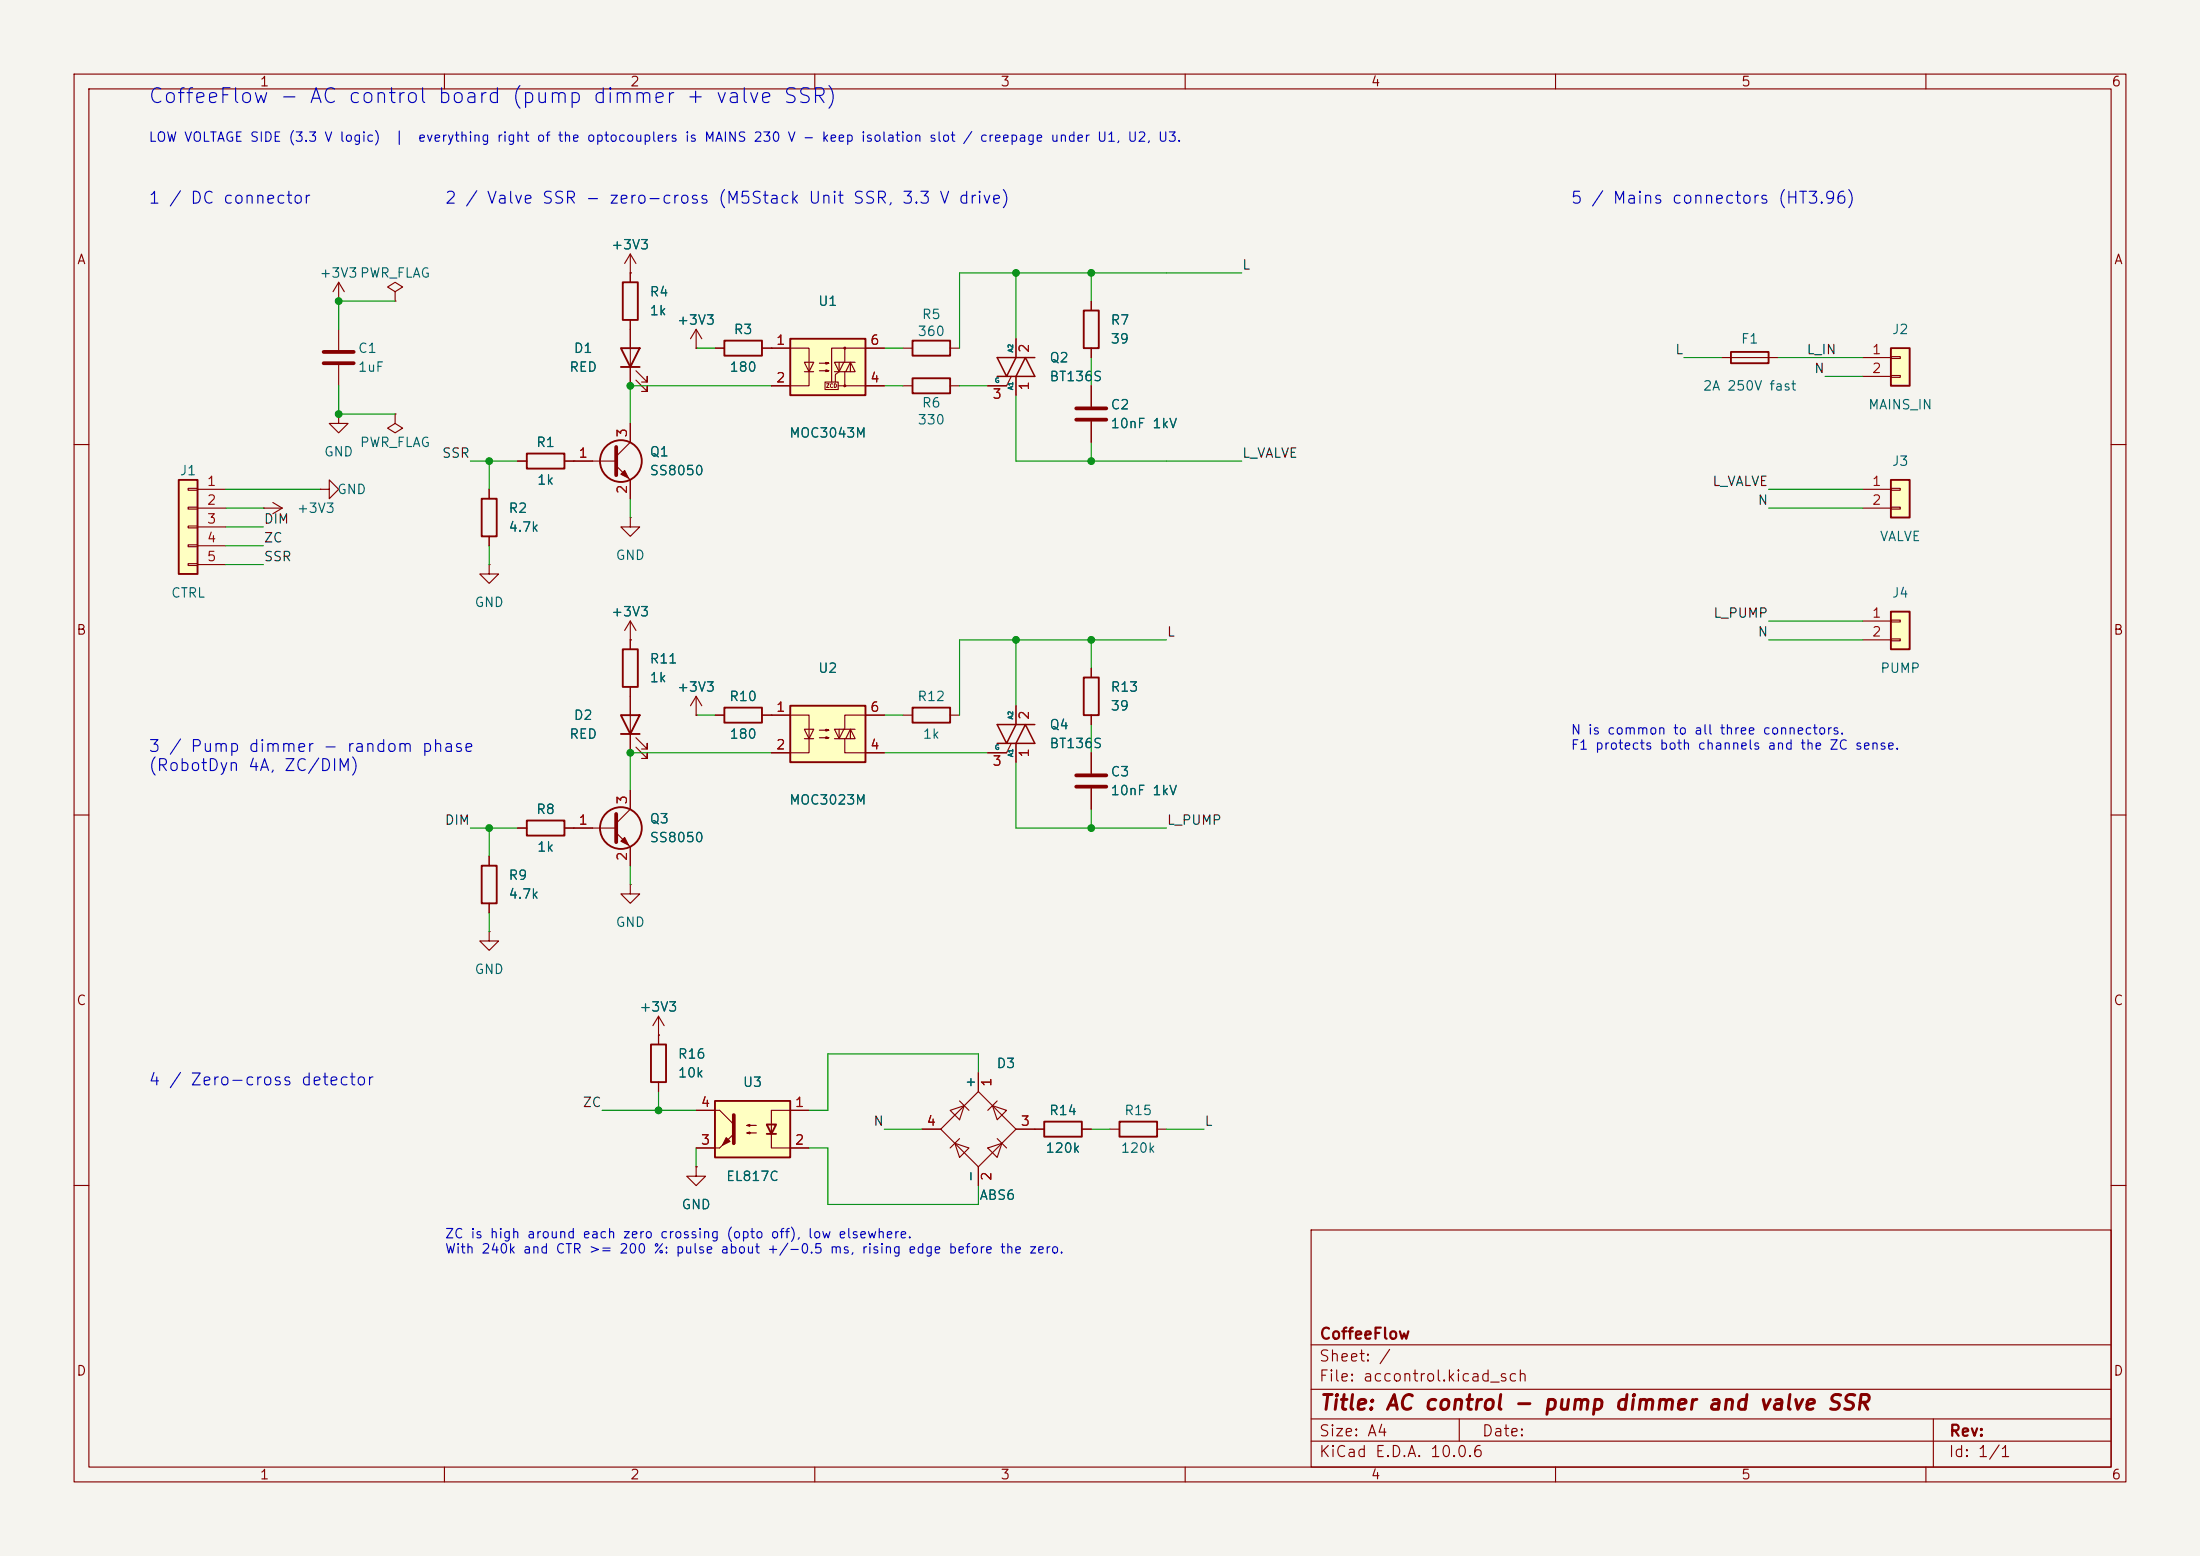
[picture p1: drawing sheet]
<svg xmlns="http://www.w3.org/2000/svg" width="297mm" height="210mm" viewBox="0 0 297 210" stroke-linecap="round" stroke-linejoin="round" font-family="sans-serif">
<path d="M0 0h297v210h-297z" fill="#f5f4ef" stroke="#f5f4ef" stroke-width=".14"/>
<g fill="none" stroke="#840000" stroke-width=".15">
<path d="M10 10h277v190h-277zM12 12h273v186h-273zM60 10v2M110 10v2M160 10v2M210 10v2M260 10v2M45.7 38.1l-.7 1.3M45.7 38.1l.8 1.3M45.7 38.1v2.5M53.3 39.4l1.1-.7-1.1-.6-1 .6 1 .7v1.2M45.7 40.6h.1"/>
<path d="M45.7 44.5v2.7M45.7 49.3v2.8M53.3 40.6h.1M53.3 55.9v1.3l1.1 .6-1.1 .6-1-.6 1-.6M53.3 55.9h.1M96.5 47h1.3M102.9 47h1.2M147.3 40.6v1.3M147.3 47v1.3M232.4 48.3h7.6M10 60h2M285 60h2"/>
<path d="M121.9 96.5h1.3M128.3 96.5h1.2M137.2 95.3v2.5M147.3 90.2v1.2M147.3 96.5v1.3M10 110h2M136.5 100.3l-.6 1.3h-2.6M137.2 100.3v2.6M285 110h2M10 160h2M177 166h108v32h-108zM285 160h2"/>
<path d="M60 198v2M110 198v2M160 198v2M177 194.5h108M177 191.5h108M177 187.5h108M177 181.5h108M197 191.5v3M210 198v2M260 198v2M261 191.5v6.5"/>
</g>
<path d="M97.8 46h5.1v2h-5.1zM146.3 41.9h2v5.1h-2zM233.7 47.5h5.1v1.5h-5.1zM123.2 95.5h5.1v2h-5.1zM146.3 91.4h2v5.1h-2z" fill="none" stroke="#840000" stroke-width=".25"/>
<path d="M137.2 97.8l-1.3 2.5-1.3-2.5h5.1M134.6 100.3h5.1l-1.3-2.5-1.2 2.5" fill="none" stroke="#840000" stroke-width=".2"/>
<path d="M43.7 47.5h4.1M43.7 49h4.1" fill="none" stroke="#840000" stroke-width=".51"/>
<path d="M106.7 95.3h10.1v7.6h-10.1z" fill="#ffffc2"/>
<g fill="none" stroke="#840000" stroke-width=".25">
<path d="M106.7 95.3h10.1v7.6h-10.1z"/>
<circle cx="83.8" cy="62.2" r="2.82"/>
</g>
<g fill="none" stroke="#840000" stroke-width=".15">
<path d="M85.1 57.2v2.5l-1.9 1.9M77.5 62.2h5.7M83.2 62.9l1.9 1.9v2.5M85.1 69.9v1.2h1.3l-1.3 1.3-1.3-1.3h1.3M85.1 69.9h.1M104.1 96.5h5.1v5.1h-5.1M108.6 98.4h1.3l-.7 1.3zM108.6 99.7h1.3M110.6 98.6h1.3l-.4 .1v-.3l.4 .2M110.6 99.6h1.3l-.4 .1v-.3l.4 .2M112.6 99.7h2.8l-.6-1.3-.6 1.3M113.3 98.4v1.3"/>
<path d="M113.9 98.4l-.6 1.3-.7-1.3h2.8M114 99.7v1.9h5.4M114.8 98.4v1.3M119.4 96.5h-5.4v1.9M94 157.5v1.3h1.2l-1.2 1.2-1.3-1.2h1.3M94 157.5h.1M124.5 152.4h2.5M127 152.4l5.1-5.1 5.1 5.1-5.1 5.1zM128.3 149.9l1.9-.7-.7 1.9zM128.9 154.3l1.9 .6-1.3 1.3zM129.5 153.7l-1.2 1.2M129.5 148.6l1.3 1.3"/>
<path d="M132.1 144.8v2.5M132.1 157.5v2.5M133.3 154.9l2-.6-.7 1.9zM134 149.2l1.9 .7-1.3 1.2zM134.6 153.7l1.3 1.2M134.6 148.6l-1.3 1.3M137.2 152.4h2.5"/>
</g>
<path d="M83.2 60.3v3.8" fill="none" stroke="#840000" stroke-width=".51"/>
<path d="M83.8 64l.5-.5 .5 1z" fill="#840000" stroke="#840000" stroke-width=".15"/>
<path d="M96.5 148.6h10.2v7.6h-10.2z" fill="#ffffc2"/>
<path d="M84.1 38.1h2v5.1h-2zM83.8 47h2.6l-1.3 2.5zM83.8 49.5h2.6M84.1 87.6h2v5.1h-2zM97.8 95.5h5.1v2h-5.1zM87.9 141h2v5.1h-2zM96.5 148.6h10.2v7.6h-10.2zM103.5 151.8h1.3l-.7 1.2zM103.5 153h1.3M141 151.4h5v2h-5zM151.1 151.4h5.1v2h-5.1z" fill="none" stroke="#840000" stroke-width=".25"/>
<g fill="none" stroke="#840000" stroke-width=".15">
<path d="M85.1 36.8h.1M85.1 34.3v3.8M85.1 34.3l-.8 1.3M85.1 34.3l.8 1.3M45.7 55.9v1.3h1.3l-1.3 1.2-1.3-1.2h1.3M45.7 55.9h.1M85.1 43.2v8.9M85.9 51.3l1.5 1.5v-.7v.7h-.8M85.9 50l1.5 1.6v-.8v.8h-.8M94 47h.1M94 44.5l-.8 1.2M94 44.5l.7 1.2"/>
<path d="M94 44.5v2.5M35.6 68.6h.1M35.6 68.6h2.5M36.8 67.8l1.3 .8M38.1 68.6l-1.3 .7M43.2 66h1.2v-1.2l1.3 1.2-1.3 1.3v-1.3M43.2 66h.1M85.1 86.4h.1M85.1 83.8v3.8M85.1 92.7v1.3M85.1 83.8l-.8 1.3M85.1 83.8l.8 1.3"/>
<path d="M96.5 96.5h1.3M102.9 96.5h1.2M88.9 139.7h.1M88.9 137.2l-.8 1.2M88.9 137.2l.8 1.2M88.9 137.2v3.8M88.9 146.1v1.2M94 149.9h3.2l1.9 1.9M94 154.9h3.2M100.8 151.9l.4-.1v.2l-.4-.1h1.3M100.8 152.9l.4-.1v.2l-.4-.1h1.3M109.2 149.9h-5.1v5h5.1"/>
<path d="M139.7 152.4h1.3M146 152.4h1.3M149.9 152.4h1.2M156.2 152.4h1.3"/>
</g>
<path d="M99.1 150.5v3.8" fill="none" stroke="#840000" stroke-width=".51"/>
<g fill="#840000" stroke="#840000" stroke-width=".15">
<path d="M98 153.5l.6 .6-1.1 .5z"/>
<path d="M97.2 154.9l1.9-1.9z"/>
</g>
<path d="M24.1 64.8h2.6v12.7h-2.6z" fill="#ffffc2"/>
<g fill="none" stroke="#840000" stroke-width=".25">
<path d="M24.1 64.8h2.6v12.7h-2.6zM65 67.3h2.1v5.1h-2.1zM71.1 61.2h5.1v2h-5.1zM83.8 96.5h2.6l-1.3 2.6zM83.8 99.1h2.6M65 116.8h2.1v5.1h-2.1zM71.1 110.7h5.1v2.1h-5.1z"/>
<circle cx="83.8" cy="111.8" r="2.82"/>
</g>
<g fill="none" stroke="#840000" stroke-width=".15">
<path d="M25.4 65.9h1.3v.3h-1.3zM25.4 68.5h1.3v.2h-1.3zM25.4 71h1.3v.2h-1.3zM25.4 73.5h1.3v.3h-1.3zM25.4 76.1h1.3v.2h-1.3zM26.7 66h3.8M26.7 68.6h3.8M26.7 71.1h3.8M26.7 73.7h3.8M26.7 76.2h3.8M66 76.2v1.3h1.3l-1.3 1.2-1.2-1.2h1.2M66 76.2h.1"/>
<path d="M66 66v1.3M66 72.4v1.3M69.8 62.2h1.3M76.2 62.2h1.3M85.1 94v7.6M85.9 99.6l1.5 1.5v-.8v.8h-.8M94 96.5h.1M94 94l-.8 1.3M94 94l.7 1.3M94 94v2.5M66 115.6v1.2M69.8 111.8h1.3"/>
<path d="M76.2 111.8h7M83.2 112.4l1.9 1.9v2.5M85.1 119.4v1.3h1.3l-1.3 1.2-1.3-1.2h1.3M85.1 119.4h.1M85.1 106.7v2.5l-1.9 1.9M85.9 100.8l1.5 1.6v-.8v.8h-.8M66 125.7v1.3h1.3l-1.3 1.3-1.2-1.3h1.2M66 125.7h.1M66 121.9v1.3"/>
</g>
<path d="M83.2 109.9v3.8" fill="none" stroke="#840000" stroke-width=".51"/>
<path d="M84.3 113l.5 1-1-.5z" fill="#840000" stroke="#840000" stroke-width=".15"/>
<path d="M106.7 45.7h10.1v7.6h-10.1z" fill="#ffffc2"/>
<g fill="none" stroke="#840000" stroke-width=".15">
<path d="M104.1 47h5.1v5.1h-5.1M108.6 48.9h1.3l-.7 1.3zM108.6 50.2h1.3M110.6 49h1.3l-.4 .1v-.2l.4 .1M110.6 50h1.3l-.4 .2v-.3l.4 .1M111.4 51.6h1.8v1h-1.8zM112.6 50.2h2.8l-.6-1.3-.6 1.3M113.2 52.1h.8M113.3 48.9v1.3l-.5 .3v1.1M113.9 48.9l-.6 1.3-.7-1.3h2.8M114 47h-1.7v4.6M114 50.2v1.9h5.4"/>
<path d="M114.8 48.9v1.3M119.4 47h-5.4v1.9M121.9 52.1h1.3M121.9 47h1.3M128.3 52.1h1.2M128.3 47h1.2M136.5 50.8l-.6 1.3h-2.6M137.2 45.7v2.6M137.2 50.8v2.5M147.3 52.1v2.8M147.3 56.9v2.8M147.3 101.6v2.8"/>
<path d="M147.3 106.4v2.8"/>
<circle cx="114" cy="52.1" r=".13"/>
<circle cx="114" cy="47" r=".13"/>
</g>
<path d="M106.7 45.7h10.1v7.6h-10.1zM123.2 51.1h5.1v2h-5.1zM123.2 46h5.1v2h-5.1z" fill="none" stroke="#840000" stroke-width=".25"/>
<path d="M134.6 50.8h5.1l-1.3-2.5-1.2 2.5M137.2 48.3l-1.3 2.5-1.3-2.5h5.1" fill="none" stroke="#840000" stroke-width=".2"/>
<path d="M145.3 55.1h4.1M145.3 56.6h4.1M145.3 104.6h4.1M145.3 106.2h4.1" fill="none" stroke="#840000" stroke-width=".51"/>
<path d="M255.3 47h2.5v5.1h-2.5z" fill="#ffffc2"/>
<path d="M255.3 47h2.5v5.1h-2.5z" fill="none" stroke="#840000" stroke-width=".25"/>
<path d="M251.5 48.3h3.8M251.5 50.8h3.8M255.3 48.1h1.2v.3h-1.2zM255.3 50.7h1.2v.2h-1.2z" fill="none" stroke="#840000" stroke-width=".15"/>
<path d="M255.3 82.6h2.5v5h-2.5z" fill="#ffffc2"/>
<path d="M255.3 82.6h2.5v5h-2.5z" fill="none" stroke="#840000" stroke-width=".25"/>
<path d="M251.5 83.8h3.8M251.5 86.4h3.8M255.3 83.7h1.2v.2h-1.2zM255.3 86.2h1.2v.3h-1.2z" fill="none" stroke="#840000" stroke-width=".15"/>
<path d="M255.3 64.8h2.5v5.1h-2.5z" fill="#ffffc2"/>
<path d="M255.3 64.8h2.5v5.1h-2.5z" fill="none" stroke="#840000" stroke-width=".25"/>
<g fill="none" stroke="#840000" stroke-width=".15">
<path d="M85.1 36.8h.1M85.1 36.8v1.3M85.1 43.2v3.8M85.1 49.5v2.6M85.1 57.2v2.5M94 47h.1M96.5 47h1.3M102.9 47h3.8M104.1 52.1h2.6M116.8 52.1h2.6M116.8 47h2.6M133.3 52.1h2.6"/>
<path d="M137.2 45.7v2.6M137.2 50.8v2.5M147.3 40.6v1.3M147.3 47v1.3M147.3 52.1v2.8M147.3 56.9v2.8M66 66v1.3M66 72.4v1.3M69.8 62.2h1.3M76.2 62.2h3.8M85.1 64.8v2.5M251.5 66h3.8"/>
<path d="M251.5 68.6h3.8M255.3 65.9h1.2v.3h-1.2zM255.3 68.5h1.2v.2h-1.2zM85.1 86.4h.1M85.1 86.4v1.2M85.1 92.7v3.8M85.1 99.1v2.5M94 96.5h.1M96.5 96.5h1.3M102.9 96.5h3.8M116.8 96.5h2.6M137.2 95.3v2.5"/>
<path d="M147.3 90.2v1.2M147.3 96.5v1.3M66 115.6v1.2M69.8 111.8h1.3M76.2 111.8h3.8M85.1 106.7v2.5M85.1 114.3v2.5M104.1 101.6h2.6M116.8 101.6h2.6M133.3 101.6h2.6M137.2 100.3v2.6M147.3 101.6v2.8"/>
<path d="M147.3 106.4v2.8M66 121.9v1.3M88.9 139.7h.1M88.9 139.7v1.3M88.9 146.1v1.2M94 157.5h.1M94 149.9h2.5M94 154.9h2.5M106.7 149.9h2.5M106.7 154.9h2.5M124.5 152.4h2.5M132.1 144.8v2.5"/>
<path d="M132.1 157.5v2.5M137.2 152.4h3.8M146 152.4h1.3"/>
</g>
<g fill="none" stroke="#009600" stroke-width=".15">
<path d="M137.2 36.8v8.9M147.3 36.8v3.8M167.6 36.8h-38.1v10.2M45.7 52.1v3.8h7.6M53.3 40.6h-7.6v3.9M94 47h2.5M104.1 47h.1M104.1 52.1h-19v5.1M119.4 52.1h2.5M119.4 47h2.5M129.5 52.1h3.8M137.2 53.3v8.9h30.4"/>
<path d="M147.3 48.3v3.8M147.3 59.7v2.5M227.3 48.3h5.1M240 48.3h11.5M246.4 50.8h5.1M30.5 68.6h5.1M30.5 71.1h5.1M30.5 73.7h5.1M30.5 76.2h5.1M30.5 66h12.7M63.5 62.2h6.3M66 62.2v3.8"/>
<path d="M66 73.7v2.5M77.5 62.2h.1M85.1 67.3v2.6M238.8 68.6h12.7M238.8 66h12.7M94 96.5h2.5M104.1 96.5h.1M119.4 96.5h2.5M137.2 86.4v8.9M147.3 86.4v3.8M147.3 97.8v3.8M157.5 86.4h-28v10.1"/>
<path d="M238.8 83.8h12.7M238.8 86.4h12.7M63.5 111.8h6.3M66 111.8v3.8M77.5 111.8h.1M85.1 116.8v2.6M104.1 101.6h-19v5.1M119.4 101.6h13.9M137.2 102.9v8.9h20.3M147.3 109.2v2.6M66 123.2v2.5M81.3 149.9h12.7"/>
<path d="M88.9 147.3v2.6M94 154.9v2.6M109.2 154.9h2.6v7.7h20.3v-2.6M119.4 152.4h5.1M132.1 144.8v-2.6h-20.3v7.7h-2.6M147.3 152.4h2.6M157.5 152.4h5.1"/>
</g>
<g fill="#009600" stroke="#009600" stroke-width=".14">
<circle cx="45.7" cy="40.6" r=".46"/>
<circle cx="85.1" cy="52.1" r=".46"/>
<circle cx="45.7" cy="55.9" r=".46"/>
<circle cx="66" cy="62.2" r=".46"/>
<circle cx="147.3" cy="62.2" r=".46"/>
<circle cx="147.3" cy="36.8" r=".46"/>
<circle cx="137.2" cy="36.8" r=".46"/>
<circle cx="66" cy="111.8" r=".46"/>
<circle cx="85.1" cy="101.6" r=".46"/>
<circle cx="88.9" cy="149.9" r=".46"/>
<circle cx="137.2" cy="86.4" r=".46"/>
<circle cx="147.3" cy="86.4" r=".46"/>
<circle cx="147.3" cy="111.8" r=".46"/>
</g>
<text font-size="2" fill="#0000c2" x="19.9" y="14.4">CoffeeFlow - AC control board (pump dimmer + valve SSR)</text>
<text font-size="2" fill="#840000" x="178" y="190.8">Title: AC control - pump dimmer and valve SSR</text>
<g font-size="1.6" fill="#0000c2">
<text x="19.9" y="27.9">1 / DC connector</text>
<text x="59.9" y="27.9">2 / Valve SSR - zero-cross (M5Stack Unit SSR, 3.3 V drive)</text>
<text x="211.9" y="27.9">5 / Mains connectors (HT3.96)</text>
<text x="19.9" y="101.9">3 / Pump dimmer - random phase</text>
<text x="19.9" y="104.5">(RobotDyn 4A, ZC/DIM)</text>
<text x="19.9" y="146.9">4 / Zero-cross detector</text>
</g>
<g font-size="1.5" fill="#840000">
<text x="178" y="184.1">Sheet: /</text>
<text x="178" y="181.1">CoffeeFlow</text>
<text x="178" y="186.8">File: accontrol.kicad_sch</text>
<text x="178" y="197">KiCad E.D.A. 10.0.6</text>
<text x="178" y="194.2">Size: A4</text>
<text x="200" y="194.2">Date:</text>
<text x="263" y="197">Id: 1/1</text>
<text x="263" y="194.2">Rev:</text>
</g>
<g font-size="1.3" fill="#840000">
<text x="35" y="12">1</text>
<text x="85" y="12">2</text>
<text x="135" y="12">3</text>
<text x="185" y="12">4</text>
<text x="235" y="12">5</text>
<text x="285" y="12">6</text>
<text x="10.3" y="36">A</text>
<text x="285.3" y="36">A</text>
<text x="10.2" y="86">B</text>
<text x="285.2" y="86">B</text>
<text x="10.2" y="136">C</text>
<text x="285.2" y="136">C</text>
<text x="10.2" y="186">D</text>
<text x="285.2" y="186">D</text>
<text x="35" y="200">1</text>
<text x="85" y="200">2</text>
<text x="135" y="200">3</text>
<text x="185" y="200">4</text>
<text x="235" y="200">5</text>
<text x="285" y="200">6</text>
</g>
<g font-size="1.3" fill="#0000c2">
<text x="20" y="19.5">LOW VOLTAGE SIDE (3.3 V logic)</text>
<text x="53.2" y="19.5">|</text>
<text x="56.3" y="19.5">everything right of the optocouplers is MAINS 230 V - keep isolation slot / creepage under U1, U2, U3.</text>
<text x="212" y="99.5">N is common to all three connectors.</text>
<text x="212" y="101.5">F1 protects both channels and the ZC sense.</text>
<text x="60" y="167.5">ZC is high around each zero crossing (opto off), low elsewhere.</text>
<text x="60" y="169.5">With 240k and CTR &gt;= 200 %: pulse about +/-0.5 ms, rising edge before the zero.</text>
</g>
<g font-size="1.3" fill="#006464">
<text x="82.4" y="34">+3V3</text>
<text x="43.1" y="37.8">+3V3PWR_FLAG</text>
<text x="87.6" y="40.3">R4</text>
<text x="110.4" y="41.6">U1</text>
<text x="48.2" y="48">C1</text>
<text x="77.4" y="48">D1</text>
<text x="87.6" y="42.9">1k</text>
<text x="91.3" y="44.1">+3V3</text>
<text x="99" y="45.4">R3</text>
<text x="123.8" y="45.7">360</text>
<text x="124.4" y="43.4">R5</text>
<text x="149.8" y="44.1">R7</text>
<text x="149.8" y="46.7">39</text>
<text x="234.9" y="46.7">F1</text>
<text x="255.3" y="45.4">J2</text>
<text x="48.2" y="50.5">1uF</text>
<text x="76.8" y="50.5">RED</text>
<text x="98.4" y="50.5">180</text>
<text x="141.6" y="49.2">Q2</text>
<text x="141.6" y="51.8">BT136S</text>
<text x="229.8" y="53">2A 250V fast</text>
<text x="106.5" y="59.4">MOC3043M</text>
<text x="123.8" y="57.6">330</text>
<text x="124.4" y="55.3">R6</text>
<text x="149.8" y="55.6">C2</text>
<text x="149.8" y="58.1">10nF 1kV</text>
<text x="252.1" y="55.6">MAINS_IN</text>
<text x="24.2" y="64.5">J1</text>
<text x="43.7" y="61.9">GND</text>
<text x="48.5" y="60.7">PWR_FLAG</text>
<text x="72.3" y="60.7">R1</text>
<text x="72.4" y="65.7">1k</text>
<text x="87.6" y="61.9">Q1</text>
<text x="87.6" y="64.5">SS8050</text>
<text x="255.3" y="63.2">J3</text>
<text x="40" y="69.5">+3V3</text>
<text x="45.4" y="67">GND</text>
<text x="68.6" y="69.5">R2</text>
<text x="68.6" y="72.1">4.7k</text>
<text x="83" y="75.9">GND</text>
<text x="253.7" y="73.4">VALVE</text>
<text x="23" y="81">CTRL</text>
<text x="64" y="82.2">GND</text>
<text x="82.4" y="83.5">+3V3</text>
<text x="255.3" y="81">J4</text>
<text x="87.6" y="89.9">R11</text>
<text x="87.6" y="92.4">1k</text>
<text x="91.3" y="93.7">+3V3</text>
<text x="98.4" y="94.9">R10</text>
<text x="110.4" y="91.1">U2</text>
<text x="123.8" y="94.9">R12</text>
<text x="149.8" y="93.7">R13</text>
<text x="253.8" y="91.1">PUMP</text>
<text x="76.8" y="100">RED</text>
<text x="77.4" y="97.5">D2</text>
<text x="98.4" y="100">180</text>
<text x="124.5" y="100">1k</text>
<text x="141.6" y="98.8">Q4</text>
<text x="141.6" y="101.3">BT136S</text>
<text x="149.8" y="96.2">39</text>
<text x="149.8" y="105.1">C3</text>
<text x="149.8" y="107.6">10nF 1kV</text>
<text x="72.3" y="110.2">R8</text>
<text x="87.6" y="111.5">Q3</text>
<text x="87.6" y="114">SS8050</text>
<text x="106.5" y="108.9">MOC3023M</text>
<text x="68.6" y="119.1">R9</text>
<text x="72.4" y="115.3">1k</text>
<text x="68.6" y="121.6">4.7k</text>
<text x="83" y="125.4">GND</text>
<text x="64" y="131.8">GND</text>
<text x="86.2" y="136.9">+3V3</text>
<text x="91.4" y="143.2">R16</text>
<text x="91.4" y="145.7">10k</text>
<text x="100.2" y="147">U3</text>
<text x="131.9" y="147" transform="rotate(-90 131.9 147)">+</text>
<text x="134.4" y="144.5">D3</text>
<text x="141.1" y="155.9">120k</text>
<text x="141.5" y="150.8">R14</text>
<text x="151.2" y="155.9">120k</text>
<text x="151.7" y="150.8">R15</text>
<text x="97.9" y="159.7">EL817C</text>
<text x="131.9" y="159.7" transform="rotate(-90 131.9 159.7)">-</text>
<text x="91.9" y="163.5">GND</text>
<text x="132.1" y="162.3">ABS6</text>
</g>
<g font-size="1.3" fill="#0f0f0f">
<text x="167.6" y="36.7">L</text>
<text x="226.1" y="48.1">L</text>
<text x="243.8" y="48.1">L_IN</text>
<text x="244.8" y="50.7">N</text>
<text x="59.6" y="62.1">SSR</text>
<text x="167.6" y="62.1">L_VALVE</text>
<text x="231.1" y="65.9">L_VALVE</text>
<text x="35.5" y="71">DIM</text>
<text x="237.2" y="68.5">N</text>
<text x="35.5" y="76.1">SSR</text>
<text x="35.5" y="73.5">ZC</text>
<text x="231.2" y="83.7">L_PUMP</text>
<text x="157.5" y="86.2">L</text>
<text x="237.2" y="86.2">N</text>
<text x="59.9" y="111.6">DIM</text>
<text x="157.5" y="111.6">L_PUMP</text>
<text x="78.6" y="149.7">ZC</text>
<text x="117.8" y="152.3">N</text>
<text x="162.5" y="152.3">L</text>
</g>
<g font-size="1.3" fill="#a90000">
<text x="104.7" y="46.9">1</text>
<text x="117.4" y="46.9">6</text>
<text x="139.2" y="47.7" transform="rotate(-90 139.2 47.7)">2</text>
<text x="104.7" y="51.9">2</text>
<text x="117.4" y="51.9">4</text>
<text x="139.2" y="52.8" transform="rotate(-90 139.2 52.8)">1</text>
<text x="252.6" y="48.1">1</text>
<text x="252.6" y="50.7">2</text>
<text x="85" y="59.2" transform="rotate(-90 85 59.2)">3</text>
<text x="133.9" y="54.1">3</text>
<text x="27.8" y="65.9">1</text>
<text x="78" y="62.1">1</text>
<text x="252.6" y="65.9">1</text>
<text x="27.8" y="68.4">2</text>
<text x="27.8" y="71">3</text>
<text x="85" y="66.8" transform="rotate(-90 85 66.8)">2</text>
<text x="252.6" y="68.4">2</text>
<text x="27.8" y="73.5">4</text>
<text x="27.8" y="76.1">5</text>
<text x="252.6" y="83.7">1</text>
<text x="252.6" y="86.2">2</text>
<text x="104.7" y="96.4">1</text>
<text x="104.7" y="101.5">2</text>
<text x="117.4" y="101.5">4</text>
<text x="117.4" y="96.4">6</text>
<text x="139.2" y="97.3" transform="rotate(-90 139.2 97.3)">2</text>
<text x="133.9" y="103.7">3</text>
<text x="139.2" y="102.3" transform="rotate(-90 139.2 102.3)">1</text>
<text x="78" y="111.6">1</text>
<text x="85" y="108.7" transform="rotate(-90 85 108.7)">3</text>
<text x="85" y="116.3" transform="rotate(-90 85 116.3)">2</text>
<text x="94.5" y="149.7">4</text>
<text x="107.2" y="149.7">1</text>
<text x="134.1" y="146.8" transform="rotate(-90 134.1 146.8)">1</text>
<text x="94.5" y="154.8">3</text>
<text x="107.2" y="154.8">2</text>
<text x="125" y="152.3">4</text>
<text x="137.7" y="152.3">3</text>
<text x="134.1" y="159.5" transform="rotate(-90 134.1 159.5)">2</text>
</g>
<g font-size=".6" fill="#006464">
<text x="136.9" y="47.6" transform="rotate(-90 136.9 47.6)">A2</text>
<text x="134.2" y="51.8">G</text>
<text x="136.9" y="52.7" transform="rotate(-90 136.9 52.7)">A1</text>
<text x="134.2" y="101.4">G</text>
<text x="136.9" y="97.2" transform="rotate(-90 136.9 97.2)">A2</text>
<text x="136.9" y="102.2" transform="rotate(-90 136.9 102.2)">A1</text>
</g>
<text font-size=".5" fill="#840000" x="111.5" y="52.5">ZCD</text>
</svg>
